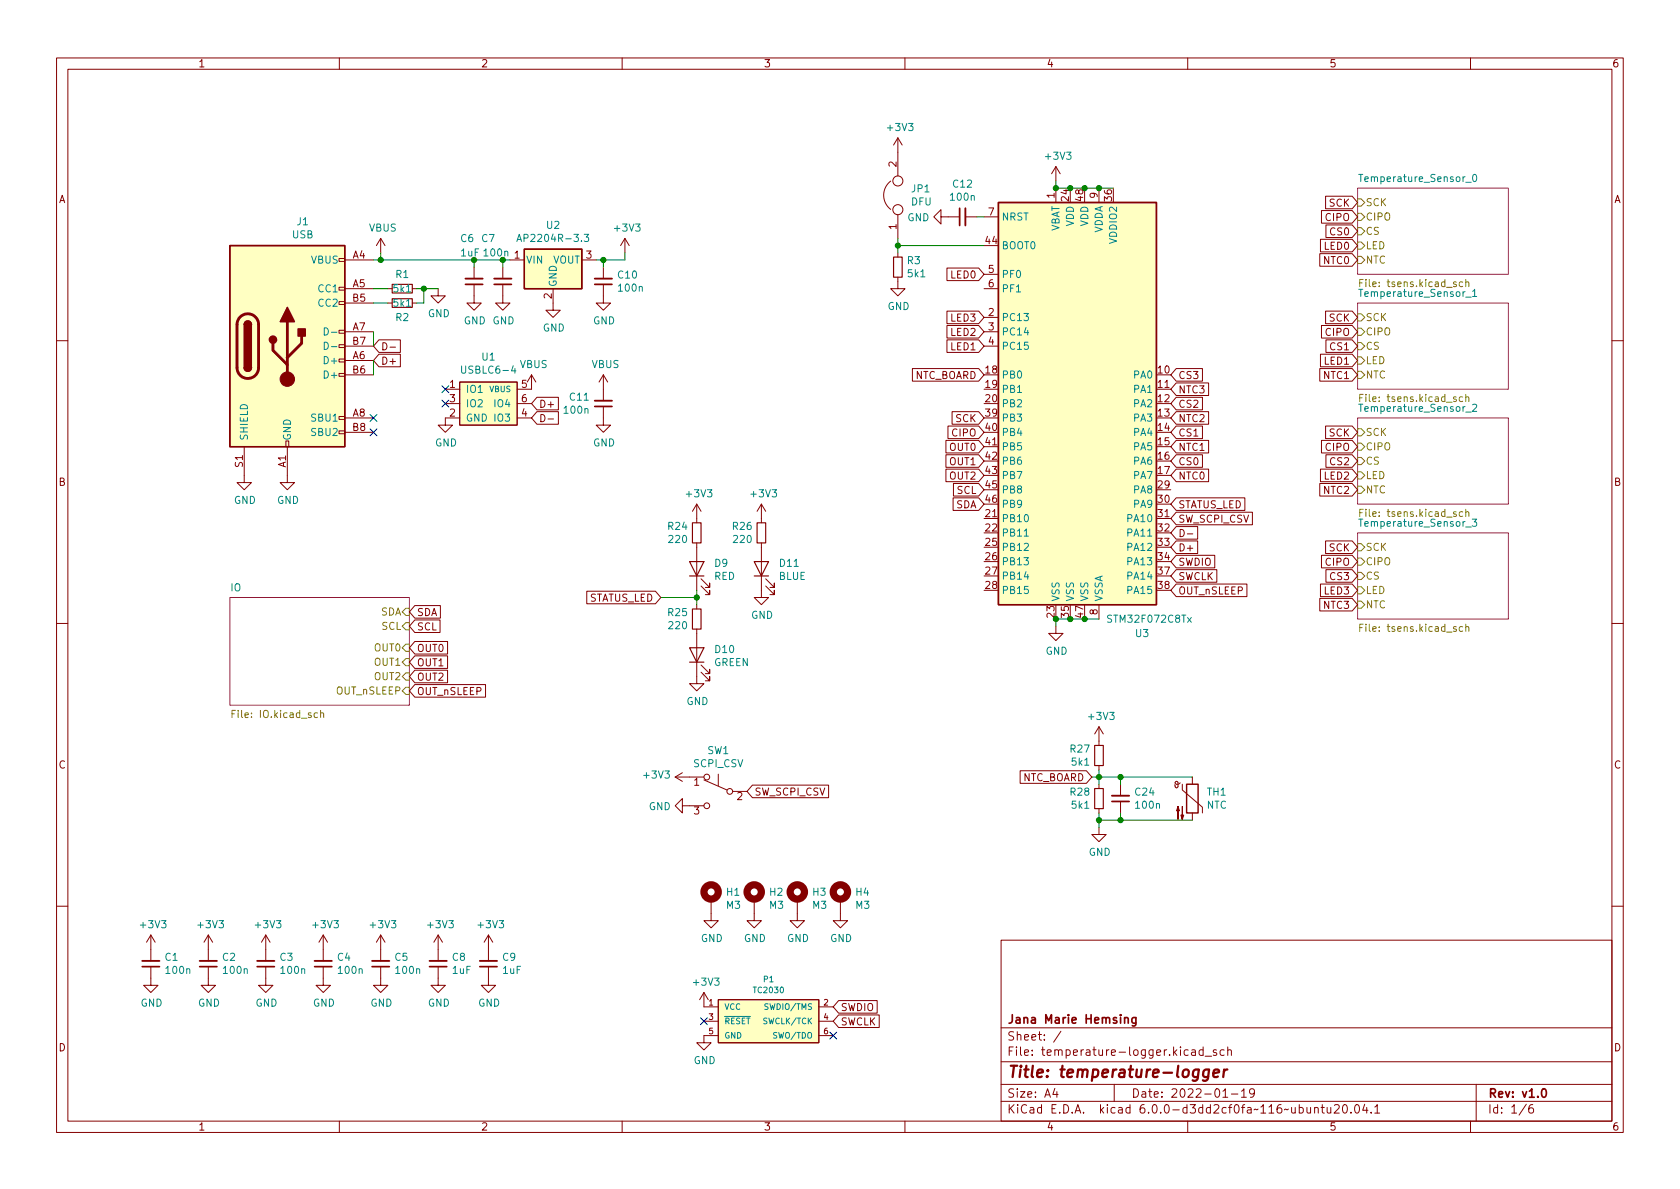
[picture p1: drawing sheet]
<svg xmlns="http://www.w3.org/2000/svg" width="297mm" height="210mm" viewBox="0 0 297 210" stroke-linecap="round" stroke-linejoin="round" font-family="sans-serif">
<g fill="none" stroke="#840000" stroke-width=".18">
<path d="M10 10.2h277v190.1h-277zM12 12.2h273v186.1h-273zM60 10.2v2M110 10.2v2M160 10.2v2M210 10.2v2M260 10.2v2M157.5 32a3.1 3.1 0 0 0 0 5M158.7 24.4l-.7 1.2M158.7 24.4v6.7M158.7 38v4.2M158.7 24.4l.8 1.2"/>
<path d="M166.4 38.3v-1.2l-1.3 1.2 1.3 1.3v-1.3h3.3M170.7 38.3h2M174 38.3h2.5M186.7 29.5l-.8 1.2M186.7 29.5v2.5M186.7 33.3v2.5M186.7 29.5l.8 1.2M194.3 33.3v2.5M233.6 37.2h5.5l.9 1.1-.9 1.2h-5.5zM234.4 34.7h4.7l.9 1.1-.9 1.1h-4.7zM234.4 39.8h4.7l.9 1.1-.9 1.1h-4.7zM59.9 58.4h1.1v.5h-1.1z"/>
<path d="M59.9 53.3h1.1v.5h-1.1zM59.9 50.8h1.1v.5h-1.1zM59.9 45.7h1.1v.5h-1.1zM61 53.6h5M61 58.7h5M61 51h5M61 46h5M67.3 42.2v2.5M67.3 42.2l-.8 1.2M67.3 42.2l.8 1.2M68.6 53.6h.7M68.6 51h.7"/>
<path d="M72.9 53.6h.8M72.9 51h.8M77.5 51v1.3h1.2l-1.2 1.3-1.3-1.3h1.3M83.8 50.3v3.3h1.3l-1.3 1.3-1.3-1.3h1.3M83.8 47.2v2.1M88.9 50.3v3.3h1.3l-1.3 1.3-1.3-1.3h1.3M88.9 47.2v2.1M90.2 46h2.5M97.8 51v3.9h1.3l-1.3 1.2-1.3-1.2h1.3M102.9 46h2.5M106.7 50.3v3.3h1.2l-1.2 1.3-1.3-1.3h1.3M106.7 47.2v2.1"/>
<path d="M110.5 42.2l-.8 1.2M110.5 42.2v2.5M110.5 42.2l.8 1.2M158.7 49v2h1.3l-1.3 1.3-1.2-1.3h1.2M158.7 44.7v.8M167.4 47.4h5.6l1 1.1-1 1.1h-5.6zM167.4 57.6h5.6l1 1.1-1 1.1h-5.6zM167.4 55h5.6l1 1.1-1 1.1h-5.6zM174 56.1h2.5M174 58.7h2.5M174 48.5h2.5M174 51h2.5"/>
<path d="M233.3 44.9h5.8l.9 1.1-.9 1.1h-5.8zM233.5 42.3h5.6l.9 1.1-.9 1.1h-5.6zM233.6 57.6h5.5l.9 1.1-.9 1.1h-5.5zM234.4 55h4.7l.9 1.1-.9 1.1h-4.7zM10 60.2h2M43.2 79v6.3h1.2l-1.2 1.3-1.3-1.3h1.3M50.5 78h.6v1h-.6zM50.8 79v6.3h1.3l-1.3 1.3-1.3-1.3h1.3M59.9 76.2h1.1v.5h-1.1zM59.9 73.7h1.1v.5h-1.1zM59.9 66h1.1v.5h-1.1zM59.9 63.5h1.1v.5h-1.1z"/>
<path d="M59.9 61h1.1v.5h-1.1zM61 61.2h5M61 73.9h5M61 63.7h5M61 66.3h5M61 76.4h5M67 62.6h3.8v2.3h-3.8l-1-1.2zM67 60.1h3.8v2.2h-3.8l-1-1.1zM67.7 60.6a.64 .64 0 0 1 .7 .6 .64 .64 0 0 1-.7 .7zM69 61.4h.9M78.7 68.8h2.6M78.7 71.4h2.6"/>
<path d="M81.3 67.6h10.1v7.6h-10.1zM81.3 73.9h-2.6v1.3h1.3l-1.3 1.2-1.2-1.2h1.2M91.4 73.9h2.6M91.4 71.4h2.6M94 66.3v2.5h-2.6M94 66.3l-.8 1.3M94 66.3l.7 1.3M94.9 70.3h3.8v2.2h-3.8l-.9-1.1zM94.9 72.8h3.8v2.2h-3.8l-.9-1.1zM95.6 73.3a.64 .64 0 0 1 .8 .6 .64 .64 0 0 1-.8 .7zM96.9 74.1h1M106.7 71.9v3.3h1.2l-1.2 1.2-1.3-1.2h1.3"/>
<path d="M106.7 66.3v4.6M106.7 66.3l-.8 1.3M106.7 66.3l.7 1.3M161.3 65.2h11.7l1 1.1-1 1.1h-11.7zM167.2 77.9h5.8l1 1.1-1 1.1h-5.8zM167.4 60.1h5.6l1 1.1-1 1.1h-5.6zM167.6 75.3h5.4l1 1.1-1 1.2h-5.4zM168.3 72.8h4.7l1 1.1-1 1.1h-4.7zM174 61.2h2.5M174 79h2.5M204.5 68.8h2.5M208 77.9h5.7v2.2h-5.7l-1-1.1z"/>
<path d="M208 72.8h5.7v2.2h-5.7l-1-1.1zM208 67.7h5.7v2.2h-5.7l-1-1.1zM208 75.3h4.6v2.3h-4.6l-1-1.2zM208 70.3h4.6v2.2h-4.6l-1-1.1zM208 65.2h4.6v2.2h-4.6l-1-1.1zM233.3 65.2h5.8l.9 1.1-.9 1.1h-5.8zM233.5 62.6h5.6l.9 1.1-.9 1.2h-5.6zM233.6 77.9h5.5l.9 1.1-.9 1.1h-5.5zM234.4 75.3h4.7l.9 1.1-.9 1.2h-4.7zM234.4 60.1h4.7l.9 1.1-.9 1.1h-4.7zM285 60.2h2M123.2 89.1v3.4"/>
<path d="M123.2 96v8.4M123.2 89.1l-.8 1.3M123.2 89.1l.8 1.3M134.6 96v9.7h1.3l-1.3 1.2-1.3-1.2h1.3M134.6 89.1v3.4M134.6 89.1l-.7 1.3M134.6 89.1l.8 1.3M167.2 80.4h5.8l1 1.1-1 1.1h-5.8zM167.2 83h5.8l1 1.1-1 1.1h-5.8zM168.5 88h4.5l1 1.1-1 1.2h-4.5zM168.6 85.5h4.4l1 1.1-1 1.1h-4.4zM174 91.7h2.5"/>
<path d="M204.5 91.7h2.5M208 80.4h4.6v2.2h-4.6l-1-1.1zM208 83h5.7v2.2h-5.7l-1-1.1zM208 88h12.1v2.3h-12.1l-1-1.2zM208 95.7h3.8v2.2h-3.8l-1-1.1zM208 90.6h13.4v2.2h-13.4l-1-1.1zM208 98.2h6.8v2.2h-6.8l-1-1.1zM208 93.1h3.8v2.2h-3.8l-1-1.1zM208.7 93.6a.64 .64 0 0 1 .7 .7 .64 .64 0 0 1-.7 .6zM209.9 94.4h1M233.3 85.5h5.8l.9 1.1-.9 1.1h-5.8zM233.5 83h5.6l.9 1.1-.9 1.1h-5.6z"/>
<path d="M233.6 98.2h5.5l.9 1.1-.9 1.1h-5.5zM234.4 95.7h4.7l.9 1.1-.9 1.1h-4.7zM234.4 80.4h4.7l.9 1.1-.9 1.1h-4.7zM10 110.2h2M73.3 118.5h5.8v2.2h-5.8l-.9-1.1zM73.3 113.4h5.8v2.3h-5.8l-.9-1.2zM73.3 116h5.8v2.2h-5.8l-.9-1.1zM73.3 109.6h4.5v2.2h-4.5l-.9-1.1zM73.3 107.1h4.6v2.2h-4.6l-.9-1.1zM103.7 104.5h12.2l.9 1.2-.9 1.1h-12.2zM123.2 111.2v9.7h1.3l-1.3 1.3-1.3-1.3h1.3M123.2 106.9v.8"/>
<path d="M124 103.6l1.5 1.6v-.8v.8h-.8M124 102.4l1.5 1.5v-.8v.8h-.8M124 118.9l1.5 1.5v-.8v.8h-.8M124 117.6l1.5 1.5v-.7v.7h-.8M135.4 103.6l1.5 1.6v-.8v.8h-.8M135.4 102.4l1.5 1.5v-.8v.8h-.8M186.7 110.7v1.3h1.3l-1.3 1.3-1.3-1.3h1.3M194.3 106.9v2.6M208 103.3h12.5v2.2h-12.5l-1-1.1zM208 100.7h7.1v2.3h-7.1l-1-1.2zM233.3 105.8h5.8l.9 1.1-.9 1.1h-5.8zM233.5 103.3h5.6l.9 1.1-.9 1.1h-5.6z"/>
<path d="M234.4 100.7h4.7l.9 1.1-.9 1.2h-4.7zM285 110.2h2M73.3 121.1h12.5v2.2h-12.5l-.9-1.1zM119.4 137.4l1.2 .8M119.4 137.4h5.1M120.6 136.6l-1.2 .8M124.5 137.9l4 1.8M127 136.9v2M129.5 139.9h2.6M133 138.8h13.5v2.3h-13.5l-.9-1.2zM180.4 136.3h11.7l.9 1.1-.9 1.1h-11.7zM194.3 128.5l-.8 1.3"/>
<path d="M194.3 128.5v3.3M194.3 135.4v.7M194.3 138.7v.7M194.3 128.5l.8 1.3M198.1 138.7v2M208.7 138.4l-.3 .2-.3 .1-.3-.1v-.3l.3-.1 .2 .2v.7l-.2 .2-.3-.1-.2-.4M209 138.7v1l3.6 3v1.1M210.8 137.4v1.3M120.6 142.5v-1.3l-1.2 1.3 1.2 1.3v-1.3h3.9M125.7 159v3.8h1.3l-1.3 1.3-1.2-1.3h1.2M133.3 159v3.8h1.3l-1.3 1.3-1.2-1.3h1.2M141 159v3.8h1.2l-1.2 1.3-1.3-1.3h1.3"/>
<path d="M148.6 159v3.8h1.3l-1.3 1.3-1.3-1.3h1.3M194.3 146.3v1.3h1.3l-1.3 1.2-1.3-1.2h1.3M194.3 143v.8M198.1 141.7v2.1M210.8 143.8v1.2M10 160.2h2M26.7 170.9v3.3h1.2l-1.2 1.3-1.3-1.3h1.3M26.7 165.3v4.6M26.7 165.3l-.8 1.3M26.7 165.3l.7 1.3M36.8 170.9v3.3h1.3l-1.3 1.3-1.2-1.3h1.2M36.8 165.3v4.6"/>
<path d="M36.8 165.3l-.7 1.3M36.8 165.3l.8 1.3M47 170.9v3.3h1.3l-1.3 1.3-1.3-1.3h1.3M47 165.3v4.6M47 165.3l-.8 1.3M47 165.3l.8 1.3M57.1 170.9v3.3h1.3l-1.3 1.3-1.2-1.3h1.2M57.1 165.3v4.6M57.1 165.3l-.7 1.3M57.1 165.3l.8 1.3M67.3 170.9v3.3h1.3l-1.3 1.3-1.3-1.3h1.3M67.3 165.3v4.6"/>
<path d="M67.3 165.3l-.8 1.3M67.3 165.3l.8 1.3M77.5 170.9v3.3h1.2l-1.2 1.3-1.3-1.3h1.3M77.5 165.3v4.6M77.5 165.3l-.8 1.3M77.5 165.3l.7 1.3M86.4 170.9v3.3h1.2l-1.2 1.3-1.3-1.3h1.3M86.4 165.3l-.8 1.3M86.4 165.3v4.6M86.4 165.3l.7 1.3M124.5 175.5l-.8 1.3M124.5 175.5v2.5h2.5"/>
<path d="M124.5 175.5l.7 1.3M127 176.8h17.8v7.6h-17.8zM144.8 178h2.5M148.3 179.5h7.2v2.2h-7.2l-1-1.1zM148.3 176.9h6.8v2.3h-6.8l-1-1.2zM177 166.3h108v32h-108zM285 160.2h2M60 198.3v2M110 198.3v2M124.5 180.6h2.5M127 183.1h-2.5v1.3h1.2l-1.2 1.3-1.3-1.3h1.3M144.8 180.6h2.5"/>
<path d="M144.8 183.1h2.5M160 198.3v2M177 194.8h108M177 191.8h108M177 187.8h108M177 181.8h108M186.5 192.5l-.4 1h1M186.9 193v1M187.6 182.4l-1.3 1.9M197 191.8v3M210 198.3v2M210.7 185.7h.6l.1 .9"/>
<path d="M211.4 186l-.5 .1a.29 .29 0 0 0-.3 .2 .29 .29 0 0 0 .3 .3h.5M212.7 185.7l-.4-.1-.3 .3v.4l.1 .3h.6M212.7 185.1v1.5M213.1 186.8h1.1M215.1 185.7l-.4-.1-.2 .2 .1 .3 .5 .1v.4h-.6M216.2 194h.9M216.4 185.7l-.4-.1-.3 .3v.4l.2 .3h.5M217.1 185.8l.2-.2 .3 .1 .1 .9M217.1 185.1v1.5M217.7 193.5h1.2M219.5 193l.4-.5v1.5M219.5 194h.9"/>
<path d="M221.8 193.2l-.3 .3-.4-.1-.2-.2 .2-.6 .4-.1 .2 .2a.99 .99 0 0 1-.3 1.3h-.3M232.4 196l.2-.2 .4 .1 .1 .9M232.4 195.8v1M233.6 195.8h.5M233.8 195.3v1.3l.3 .2M234.6 195.8l.1 1h.4l.2-.1M235.3 195.8v1M235.9 195.5l.6-.2 .2 .2 .1 .3-.9 1h.9M237.6 195.4l.1-.1a.81 .81 0 0 1 .6 .7 .81 .81 0 0 1-.3 .8h-.1a.81 .81 0 0 1-.6-.6 .81 .81 0 0 1 .3-.8zM238.9 196.7v.1M239.7 195.4l.2-.1a.81 .81 0 0 1 .5 .7 .81 .81 0 0 1-.3 .8h-.1a.81 .81 0 0 1-.6-.6 .81 .81 0 0 1 .3-.8zM241.3 195.3l-.4 1h1"/>
<path d="M241.6 195.8v1M242.4 196.7v.1M243.1 195.8l.4-.5v1.5M243.1 196.8h.8M260 198.3v2M261 191.8v6.5M269.9 195.3l-1.3 1.9M271 195.3a.6 .6 0 0 0-.7 .7v.5l.1 .3h.5l.2-.1 .1-.5-.2-.2-.4-.1-.3 .3"/>
<circle cx="158.7" cy="32" r=".89"/>
<circle cx="158.7" cy="37.1" r=".89"/>
<circle cx="125" cy="137.4" r=".51"/>
<circle cx="129" cy="139.9" r=".51"/>
<circle cx="125" cy="142.5" r=".51"/>
</g>
<g fill="none" stroke="#840000" stroke-width=".3">
<path d="M169.7 36.8v3.1M82.3 50.3h3M87.4 50.3h3M105.2 50.3h3M105.2 71.9h3M196.6 141.7h3M25.1 170.9h3.1M35.3 170.9h3.1M45.5 170.9h3M55.6 170.9h3.1M65.8 170.9h3M75.9 170.9h3.1"/>
<path d="M84.8 170.9h3.1M198.8 179.9v1M200.8 179.9v1.2l-.2 .3h-.4M198.8 180.1l.3-.2 .3 .1 .1 .9M200.8 180l-.4-.1-.3 .3v.4l.2 .3h.5M272.8 192.6l.1-.1a.81 .81 0 0 1 .6 .7 .81 .81 0 0 1-.3 .8h-.1a.81 .81 0 0 1-.6-.6 .81 .81 0 0 1 .3-.8z"/>
</g>
<path d="M213.8 189.2a.66 .66 0 0 0-1 .3l-.1 .6 .2 .3 .1 .1 .6-.1M213.8 189.1l-.2 1.6a.6 .6 0 0 1-.9 .3M214.5 189.8l1-.2v-.4l-.2-.1-.6 .1-.2 1 .3 .3 .5-.1M216.4 189.1l-.1 1.4M217 189.1l-.4 .1-.2 .3" fill="none" stroke="#840000" stroke-width=".4"/>
<g fill="#fff" stroke="#fff" stroke-width=".18">
<path d="M240 33.3h26.7v15.2h-26.7z"/>
<path d="M40.6 105.7h31.8v19h-31.8z"/>
<path d="M240 53.6h26.7v15.2h-26.7z"/>
<path d="M240 73.9h26.7v15.2h-26.7z"/>
<path d="M240 94.2h26.7v15.3h-26.7z"/>
</g>
<path d="M240 33.3h26.7v15.2h-26.7zM240 53.6h26.7v15.2h-26.7zM240 73.9h26.7v15.2h-26.7zM240 94.2h26.7v15.3h-26.7zM40.6 105.7h31.8v19h-31.8z" fill="none" stroke="#840084" stroke-width=".18"/>
<g fill="none" stroke="#848400" stroke-width=".18">
<path d="M240 37.7h.7l.6 .6-.6 .7h-.7zM240 35.2h.7l.6 .6-.6 .6h-.7zM240 42.8h.7l.6 .6-.6 .7h-.7zM240 40.3h.7l.6 .6-.6 .6h-.7zM240 45.3h.7l.6 .7-.6 .6h-.7zM240 58h.7l.6 .7-.6 .6h-.7zM240 55.5h.7l.6 .6-.6 .7h-.7zM240.4 50h.4M241 49.4h-.6v1.3M258.6 49.9l-.3-.1-.3 .3 .1 .5h.5M259.2 50l.1-.2 .3 .1 .1 .8M259.2 49.4v1.3"/>
<path d="M240 63.1h.7l.6 .6-.6 .7h-.7zM240 60.6h.7l.6 .6-.6 .6h-.7zM240 65.7h.7l.6 .6-.6 .6h-.7zM240 78.4h.7l.6 .6-.6 .6h-.7zM240 75.8h.7l.6 .6-.6 .7h-.7zM240.4 70.3h.4M241 69.7h-.6v1.3M258.6 70.2h-.3l-.3 .2 .1 .5h.5M259.2 70.3l.1-.1h.3l.1 .8M259.2 69.7v1.3M240 83.4h.7l.6 .7-.6 .6h-.7zM240 80.9h.7l.6 .6-.6 .7h-.7z"/>
<path d="M240 86h.7l.6 .6-.6 .6h-.7zM240 98.7h.7l.6 .6-.6 .6h-.7zM240 96.1h.7l.6 .7-.6 .6h-.7zM240.4 90.7h.4M241 90.1h-.6v1.2M258.6 90.5h-.3l-.3 .2 .1 .6h.5M259.2 90.6l.1-.1h.3l.1 .8M259.2 90.1v1.2M71.1 117.1l.7-.6h.6v1.2h-.6zM71.8 107.6h.6v1.2h-.6l-.7-.6zM71.8 110.1h.6v1.3h-.6l-.7-.7zM71.8 113.9h.6v1.3h-.6l-.7-.7z"/>
<path d="M71.8 119h.6v1.3h-.6l-.7-.7zM240 103.8h.7l.6 .6-.6 .6h-.7zM240 101.2h.7l.6 .6-.6 .7h-.7zM240 106.3h.7l.6 .6-.6 .7h-.7zM240.4 111h.4M241 110.4h-.6v1.2M258.6 110.9l-.3-.1-.3 .2 .1 .6h.5M259.2 110.9l.1-.1 .3 .1 .1 .7M259.2 110.4v1.2M41 126.2h.4M41.6 125.6h-.6v1.3M56.7 126.2l.2-.2 .3 .1v.8"/>
<path d="M56.7 125.6v1.3M71.8 121.5h.6v1.3h-.6l-.7-.6z"/>
</g>
<g fill="none" stroke="#008484" stroke-width=".18">
<path d="M240.2 30.8h.8M259.2 32.2h.9M260.5 31l.2-.2a.68 .68 0 0 1 .4 .7 .68 .68 0 0 1-.4 .6l-.2-.1-.1-.4zM57.3 58a.64 .64 0 0 1 .8 .6 .64 .64 0 0 1-.8 .6zM58.6 58.8h1M91.4 42.7l.4-1.3 .4 1.3M91.5 42.3h.6M103.3 41.4h.8l-.4 .5 .3 .1v.6l-.2 .1-.5-.1M240.2 51.2h.8M259.2 52.5h.9M260.4 51.5l.3-.3v1.2M260.4 52.4h.7"/>
<path d="M57.3 60.5a.64 .64 0 0 1 .8 .6 .64 .64 0 0 1-.8 .7zM58.6 61.3h1M90.7 64.7l-.3 .9h.8M240.2 71.5h.8M259.2 72.9h.9M260.4 71.6l.5-.1 .2 .3-.8 .9h.8M181.1 94.8h.7M240.2 91.8h.8M260.3 91.8h.8l-.4 .5 .3 .1v.5l-.1 .2-.6-.2"/>
</g>
<g fill="none" stroke="#840000" stroke-width=".33">
<path d="M170.7 36.8v3.1M82.3 49.3h3M87.4 49.3h3M105.2 49.3h3M105.2 70.9h3M196.6 140.7h3M25.1 169.9h3.1M35.3 169.9h3.1M45.5 169.9h3M55.6 169.9h3.1M65.8 169.9h3M75.9 169.9h3.1"/>
<path d="M84.8 169.9h3.1"/>
</g>
<g fill="none" stroke="#840000" stroke-width=".2">
<path d="M69.3 52.8h3.6v1.6h-3.6zM69.3 50.3h3.6v1.5h-3.6zM158 45.5h1.5v3.5h-1.5zM121.9 99.3h2.6l-1.3 2.5zM122.4 92.5h1.6v3.5h-1.6zM133.3 99.3h2.6l-1.3 2.5zM133.9 92.5h1.5v3.5h-1.5zM121.9 114.5h2.6l-1.3 2.6zM121.9 101.8h2.6M121.9 117.1h2.6M122.4 107.7h1.6v3.5h-1.6zM133.3 101.8h2.6"/>
<path d="M193.5 131.8h1.6v3.6h-1.6zM193.5 139.4h1.6v3.6h-1.6z"/>
</g>
<path d="M176.5 35.8h28v71.1h-28zM40.6 43.4h20.4v35.6h-20.4zM43.2 57.4a.64 .64 0 0 1 .6-.6 .64 .64 0 0 1 .6 .6M92.7 44.1h10.2v6.9h-10.2zM43.2 65a.64 .64 0 0 0 .6 .7 .64 .64 0 0 0 .6-.7M209.8 138.7h2v5.1h-2z" fill="none" stroke="#840000" stroke-width=".25"/>
<g fill="#840000" stroke="#840000" stroke-width=".18">
<path d="M208.3 142.6l.2 .8h-.5l.3-.8v2.3z"/>
<path d="M209 142.6v2.3l-.2-.8h.5l-.3 .8z"/>
<circle cx="50.8" cy="67.1" r="1.27"/>
</g>
<g fill="none" stroke="#840000" stroke-width="1.3">
<circle cx="125.7" cy="157.7" r="1.27"/>
<circle cx="133.3" cy="157.7" r="1.27"/>
<circle cx="141" cy="157.7" r="1.27"/>
<circle cx="148.6" cy="157.7" r="1.27"/>
</g>
<g fill="#ffffc2" stroke="#ffffc2" stroke-width=".18">
<path d="M127 176.8h17.8v7.6h-17.8z"/>
<path d="M176.5 35.8h28v71.1h-28z"/>
<path d="M81.3 67.6h10.1v7.6h-10.1z"/>
<path d="M40.6 43.4h20.4v35.6h-20.4z"/>
<path d="M92.7 44.1h10.2v6.9h-10.2z"/>
</g>
<path d="M41.9 57.4v7.6a1.91 1.91 0 0 0 1.9 1.9 1.91 1.91 0 0 0 1.9-1.9v-7.6M41.9 57.4a1.91 1.91 0 0 1 1.9-1.9 1.91 1.91 0 0 1 1.9 1.9M50.8 56.9v10.2M53.3 59.4v1.3l-2.5 2.5M48.3 60.7v1.3l2.5 2.5" fill="none" stroke="#840000" stroke-width=".51"/>
<g fill="#840000" stroke="#840000" stroke-width=".25">
<path d="M43.2 65h1.2a.64 .64 0 0 1-.6 .7 .64 .64 0 0 1-.6-.7z"/>
<path d="M43.2 57.4h1.2v7.6h-1.2z"/>
<path d="M43.4 57a.64 .64 0 0 1 .7-.2 .64 .64 0 0 1 .3 .6h-1.2z"/>
<path d="M50.8 54.4l1.3 2.5h-2.6z"/>
<path d="M52.7 58.2h1.3v1.2h-1.3z"/>
<circle cx="48.3" cy="60.1" r=".63"/>
</g>
<g fill="none" stroke="#008400" stroke-width=".18">
<path d="M172.7 38.3h1.3M186.7 32v1.3h10.1M66 53.6h2.6M66 46h24.2M66 58.7v2.5M66 51h2.6M67.3 44.7v1.3M73.7 51h3.8M74.9 51v2.6h-1.2M83.8 46v1.2M88.9 46v1.2M106.7 46v1.2"/>
<path d="M110.5 44.7v1.3h-5.1M158.7 42.2v2.5M158.7 43.4h15.3M66 63.7v2.6M116.8 105.7h6.4M123.2 104.4v2.5M194.3 109.5h-7.6v1.2M193 137.4h17.8M194.3 136.1v2.6M198.1 137.4v1.3M194.3 145h16.5M194.3 143.8v2.5"/>
<path d="M198.1 143.8v1.2"/>
</g>
<path d="M65.4 75.8l1.2 1.3M65.4 73.3l1.2 1.2M66.6 75.8l-1.2 1.3M66.6 73.3l-1.2 1.2M78.1 70.8l1.2 1.2M78.1 68.2l1.2 1.2M79.3 70.8l-1.2 1.2M79.3 68.2l-1.2 1.2M123.9 180l1.2 1.2M125.1 180l-1.2 1.2M146.7 182.5l1.2 1.2M147.9 182.5l-1.2 1.2" fill="none" stroke="#000084" stroke-width=".18"/>
<g fill="#008400" stroke="#008400" stroke-width=".18">
<circle cx="186.7" cy="33.3" r=".46"/>
<circle cx="189.2" cy="33.3" r=".46"/>
<circle cx="191.8" cy="33.3" r=".46"/>
<circle cx="194.3" cy="33.3" r=".46"/>
<circle cx="194.3" cy="145" r=".46"/>
<circle cx="194.3" cy="137.4" r=".46"/>
<circle cx="198.1" cy="145" r=".46"/>
<circle cx="198.1" cy="137.4" r=".46"/>
<circle cx="186.7" cy="109.5" r=".46"/>
<circle cx="189.2" cy="109.5" r=".46"/>
<circle cx="191.8" cy="109.5" r=".46"/>
<circle cx="123.2" cy="105.7" r=".46"/>
<circle cx="106.7" cy="46" r=".46"/>
<circle cx="158.7" cy="43.4" r=".46"/>
<circle cx="74.9" cy="51" r=".46"/>
<circle cx="67.3" cy="46" r=".46"/>
<circle cx="83.8" cy="46" r=".46"/>
<circle cx="88.9" cy="46" r=".46"/>
</g>
<text font-size="2.8" fill="#840000" x="178" y="190.6">Title: temperature-logger</text>
<g font-size="2.1" fill="#840000">
<text x="178" y="184">Sheet: /</text>
<text x="178" y="181">Jana Marie Hemsing</text>
<text x="178" y="186.7">File: temperature-logger.kicad_sch</text>
<text x="178" y="196.9">KiCad E.D.A. kicad 6.0.0-d3dd2cf0fa~116~ubuntu20.04.1</text>
<text x="178" y="194.1">Size: A4</text>
<text x="200" y="194.1">Date: 2022-01-19</text>
<text x="263" y="194.1">Rev: v1.0</text>
<text x="263" y="196.9">Id: 1/6</text>
</g>
<g font-size="1.8" fill="#840000">
<text x="35" y="11.9">1</text>
<text x="85" y="11.9">2</text>
<text x="135" y="11.9">3</text>
<text x="185" y="11.9">4</text>
<text x="235" y="11.9">5</text>
<text x="285" y="11.9">6</text>
<text x="158.5" y="29.5" transform="rotate(-90 158.5 29.5)">2</text>
<text x="10.3" y="35.9">A</text>
<text x="186.4" y="35" transform="rotate(-90 186.4 35)">1</text>
<text x="189" y="35.5" transform="rotate(-90 189 35.5)">24</text>
<text x="191.5" y="35.5" transform="rotate(-90 191.5 35.5)">48</text>
<text x="194.1" y="35" transform="rotate(-90 194.1 35)">9</text>
<text x="196.6" y="35.5" transform="rotate(-90 196.6 35.5)">36</text>
<text x="285.3" y="35.9">A</text>
<text x="158.5" y="40.6" transform="rotate(-90 158.5 40.6)">1</text>
<text x="174.8" y="38.1">7</text>
<text x="234.4" y="39.1">CIPO</text>
<text x="235" y="36.5">SCK</text>
<text x="235.3" y="41.6">CS0</text>
<text x="62.4" y="45.7">A4</text>
<text x="90.9" y="45.7">1</text>
<text x="103.6" y="45.7">3</text>
<text x="174.3" y="43.2">44</text>
<text x="234.1" y="46.7">NTC0</text>
<text x="234.2" y="44.2">LED0</text>
<text x="62.4" y="50.8">A5</text>
<text x="62.4" y="53.3">B5</text>
<text x="97.5" y="52.8" transform="rotate(-90 97.5 52.8)">2</text>
<text x="168.2" y="49.2">LED0</text>
<text x="174.8" y="48.3">5</text>
<text x="174.8" y="50.8">6</text>
<text x="62.4" y="58.4">A7</text>
<text x="168.2" y="59.4">LED2</text>
<text x="168.2" y="56.9">LED3</text>
<text x="174.8" y="55.9">2</text>
<text x="174.8" y="58.4">3</text>
<text x="234.4" y="59.4">CIPO</text>
<text x="235" y="56.9">SCK</text>
<text x="62.4" y="63.5">A6</text>
<text x="62.4" y="61">B7</text>
<text x="67.3" y="64.5">D+</text>
<text x="168.2" y="61.9">LED1</text>
<text x="174.8" y="61">4</text>
<text x="234.2" y="64.5">LED1</text>
<text x="235.3" y="61.9">CS1</text>
<text x="62.4" y="66">B6</text>
<text x="79.5" y="68.6">1</text>
<text x="79.5" y="71.1">3</text>
<text x="92.2" y="68.6">5</text>
<text x="92.2" y="71.1">6</text>
<text x="161.6" y="67">NTC_BOARD</text>
<text x="174.3" y="66">18</text>
<text x="174.3" y="68.6">19</text>
<text x="174.3" y="71.1">20</text>
<text x="204.8" y="66">10</text>
<text x="204.8" y="68.6">11</text>
<text x="204.8" y="71.1">12</text>
<text x="208.3" y="69.6">NTC3</text>
<text x="208.3" y="67">CS3</text>
<text x="234.1" y="67">NTC1</text>
<text x="62.4" y="73.7">A8</text>
<text x="62.4" y="76.2">B8</text>
<text x="79.5" y="73.7">2</text>
<text x="92.2" y="73.7">4</text>
<text x="95.2" y="72.1">D+</text>
<text x="168.4" y="77.2">CIPO</text>
<text x="169" y="74.6">SCK</text>
<text x="174.3" y="73.7">39</text>
<text x="174.3" y="76.2">40</text>
<text x="204.8" y="73.7">13</text>
<text x="204.8" y="76.2">14</text>
<text x="208.3" y="74.6">NTC2</text>
<text x="208.3" y="77.2">CS1</text>
<text x="208.3" y="72.1">CS2</text>
<text x="235" y="77.2">SCK</text>
<text x="42.9" y="82.6" transform="rotate(-90 42.9 82.6)">S1</text>
<text x="50.5" y="82.7" transform="rotate(-90 50.5 82.7)">A1</text>
<text x="168" y="82.3">OUT1</text>
<text x="168" y="79.7">OUT0</text>
<text x="174.3" y="78.7">41</text>
<text x="174.3" y="81.3">42</text>
<text x="174.3" y="83.8">43</text>
<text x="204.8" y="78.7">15</text>
<text x="204.8" y="81.3">16</text>
<text x="204.8" y="83.8">17</text>
<text x="208.3" y="79.7">NTC1</text>
<text x="208.3" y="82.3">CS0</text>
<text x="234.4" y="79.7">CIPO</text>
<text x="235.3" y="82.3">CS2</text>
<text x="10.3" y="85.9">B</text>
<text x="168" y="84.8">OUT2</text>
<text x="169" y="89.9">SDA</text>
<text x="169.2" y="87.3">SCL</text>
<text x="174.3" y="86.4">45</text>
<text x="174.3" y="88.9">46</text>
<text x="204.8" y="86.4">29</text>
<text x="204.8" y="88.9">30</text>
<text x="208.3" y="84.8">NTC0</text>
<text x="208.3" y="89.9">STATUS_LED</text>
<text x="234.1" y="87.3">NTC2</text>
<text x="234.2" y="84.8">LED2</text>
<text x="285.3" y="85.9">B</text>
<text x="174.3" y="91.4">21</text>
<text x="174.3" y="94">22</text>
<text x="204.8" y="91.4">31</text>
<text x="204.8" y="94">32</text>
<text x="208.3" y="92.4">SW_SCPI_CSV</text>
<text x="174.3" y="96.5">25</text>
<text x="174.3" y="99.1">26</text>
<text x="174.3" y="101.6">27</text>
<text x="204.8" y="96.5">33</text>
<text x="204.8" y="99.1">34</text>
<text x="204.8" y="101.6">37</text>
<text x="208.3" y="97.5">D+</text>
<text x="208.3" y="100">SWDIO</text>
<text x="234.4" y="100">CIPO</text>
<text x="235" y="97.5">SCK</text>
<text x="104" y="106.4">STATUS_LED</text>
<text x="174.3" y="104.1">28</text>
<text x="204.8" y="104.1">38</text>
<text x="208.3" y="105.1">OUT_nSLEEP</text>
<text x="208.3" y="102.6">SWCLK</text>
<text x="234.1" y="107.7">NTC3</text>
<text x="234.2" y="105.1">LED3</text>
<text x="235.3" y="102.6">CS3</text>
<text x="73.7" y="111.5">SCL</text>
<text x="73.7" y="108.9">SDA</text>
<text x="186.4" y="109.2" transform="rotate(-90 186.4 109.2)">23</text>
<text x="189" y="109.2" transform="rotate(-90 189 109.2)">35</text>
<text x="191.5" y="109.2" transform="rotate(-90 191.5 109.2)">47</text>
<text x="194.1" y="108.7" transform="rotate(-90 194.1 108.7)">8</text>
<text x="73.7" y="115.3">OUT0</text>
<text x="73.7" y="117.8">OUT1</text>
<text x="73.7" y="122.9">OUT_nSLEEP</text>
<text x="73.7" y="120.4">OUT2</text>
<text x="10.3" y="135.9">C</text>
<text x="285.3" y="135.9">C</text>
<text x="122.7" y="138.9">1</text>
<text x="130.3" y="141.5">2</text>
<text x="133.3" y="140.7">SW_SCPI_CSV</text>
<text x="180.7" y="138.1">NTC_BOARD</text>
<text x="122.7" y="144">3</text>
<text x="148.6" y="178.8">SWDIO</text>
<text x="10.3" y="185.9">D</text>
<text x="148.6" y="181.3">SWCLK</text>
<text x="285.3" y="185.9">D</text>
<text x="35" y="199.9">1</text>
<text x="85" y="199.9">2</text>
<text x="135" y="199.9">3</text>
<text x="185" y="199.9">4</text>
<text x="235" y="199.9">5</text>
<text x="285" y="199.9">6</text>
</g>
<g font-size="1.8" fill="#008484">
<text x="157" y="23.2">+3V3</text>
<text x="185" y="28.2">+3V3</text>
<text x="161.2" y="34">JP1</text>
<text x="168.2" y="35.5">100n</text>
<text x="168.6" y="33.2">C12</text>
<text x="240.9" y="32.2">Temperature_Sensor_0</text>
<text x="52.5" y="39.8">J1</text>
<text x="65.2" y="40.9">VBUS</text>
<text x="96.7" y="40.5">U2</text>
<text x="108.8" y="40.9">+3V3</text>
<text x="160.4" y="39.1">GND</text>
<text x="161.1" y="36.3">DFU</text>
<text x="177" y="39">NRST</text>
<text x="187.3" y="41.1" transform="rotate(-90 187.3 41.1)">VBAT</text>
<text x="189.9" y="40.1" transform="rotate(-90 189.9 40.1)">VDD</text>
<text x="192.4" y="40.1" transform="rotate(-90 192.4 40.1)">VDD</text>
<text x="194.9" y="41.3" transform="rotate(-90 194.9 41.3)">VDDA</text>
<text x="51.7" y="42.1">USB</text>
<text x="55" y="46.6">VBUS</text>
<text x="81.5" y="42.8">C6</text>
<text x="81.5" y="45.3">1uF 100n</text>
<text x="85.2" y="42.8">C7</text>
<text x="92.4" y="42.8">AP2204R-3.3</text>
<text x="93" y="46.6">VIN</text>
<text x="97.7" y="46.6">VOUT</text>
<text x="160.4" y="46.7">R3</text>
<text x="177" y="44.1">BOOT0</text>
<text x="197.5" y="42.9" transform="rotate(-90 197.5 42.9)">VDDIO2</text>
<text x="56.4" y="51.7">CC1</text>
<text x="69.6" y="51.7">5k1</text>
<text x="70" y="49.1">R1</text>
<text x="98.4" y="50.8" transform="rotate(-90 98.4 50.8)">GND</text>
<text x="109.3" y="49.2">C10</text>
<text x="109.5" y="51.6">100n</text>
<text x="160.6" y="49">5k1</text>
<text x="177" y="49.1">PF0</text>
<text x="177" y="51.7">PF1</text>
<text x="240.9" y="52.5">Temperature_Sensor_1</text>
<text x="241.2" y="50.8">File: tsens.kicad_sch</text>
<text x="56.4" y="54.2">CC2</text>
<text x="69.6" y="54.2">5k1</text>
<text x="70" y="56.8">R2</text>
<text x="75.6" y="56.1">GND</text>
<text x="82" y="57.3">GND GND</text>
<text x="96" y="58.6">GND</text>
<text x="104.8" y="57.3">GND</text>
<text x="156.9" y="54.8">GND</text>
<text x="177" y="56.8">PC13</text>
<text x="177" y="59.3">PC14</text>
<text x="57.6" y="64.4">D+</text>
<text x="85.2" y="63.7">U1</text>
<text x="91.9" y="65.1">VBUS</text>
<text x="104.6" y="65.1">VBUS</text>
<text x="177" y="61.8">PC15</text>
<text x="57.6" y="66.9">D+</text>
<text x="82" y="66.1">USBLC6-4</text>
<text x="82.3" y="69.5">IO1</text>
<text x="100.8" y="70.8">C11</text>
<text x="177" y="66.9">PB0</text>
<text x="177" y="69.5">PB1</text>
<text x="200.5" y="66.9">PA0</text>
<text x="200.5" y="69.5">PA1</text>
<text x="241.2" y="71.1">File: tsens.kicad_sch</text>
<text x="43.8" y="78" transform="rotate(-90 43.8 78)">SHIELD</text>
<text x="51.4" y="78" transform="rotate(-90 51.4 78)">GND</text>
<text x="55.2" y="74.5">SBU1</text>
<text x="55.2" y="77.1">SBU2</text>
<text x="82.3" y="74.5">GND</text>
<text x="82.3" y="72">IO2</text>
<text x="87.6" y="74.5">IO3</text>
<text x="87.6" y="72">IO4</text>
<text x="99.9" y="73.1">100n</text>
<text x="177" y="72">PB2</text>
<text x="177" y="74.5">PB3</text>
<text x="177" y="77.1">PB4</text>
<text x="200.5" y="72">PA2</text>
<text x="200.5" y="74.5">PA3</text>
<text x="200.5" y="77.1">PA4</text>
<text x="240.9" y="72.8">Temperature_Sensor_2</text>
<text x="76.9" y="78.9">GND</text>
<text x="104.8" y="78.9">GND</text>
<text x="177" y="79.6">PB5</text>
<text x="177" y="82.2">PB6</text>
<text x="200.5" y="79.6">PA5</text>
<text x="200.5" y="82.2">PA6</text>
<text x="41.3" y="89.1">GND</text>
<text x="49" y="89.1">GND</text>
<text x="121.5" y="87.9">+3V3</text>
<text x="132.9" y="87.9">+3V3</text>
<text x="177" y="84.7">PB7</text>
<text x="177" y="87.2">PB8</text>
<text x="177" y="89.8">PB9</text>
<text x="200.5" y="84.7">PA7</text>
<text x="200.5" y="87.2">PA8</text>
<text x="200.5" y="89.8">PA9</text>
<text x="118.2" y="93.7">R24</text>
<text x="129.6" y="93.7">R26</text>
<text x="177" y="92.3">PB10</text>
<text x="177" y="94.9">PB11</text>
<text x="199.5" y="92.3">PA10</text>
<text x="199.5" y="94.9">PA11</text>
<text x="240.9" y="93.1">Temperature_Sensor_3</text>
<text x="241.2" y="91.4">File: tsens.kicad_sch</text>
<text x="118.3" y="96">220</text>
<text x="126.4" y="100.2">D9</text>
<text x="129.8" y="96">220</text>
<text x="137.9" y="100.2">D11</text>
<text x="177" y="97.4">PB12</text>
<text x="177" y="99.9">PB13</text>
<text x="199.5" y="97.4">PA12</text>
<text x="199.5" y="99.9">PA13</text>
<text x="40.8" y="104.6">IO</text>
<text x="126.2" y="102.5">RED</text>
<text x="137.7" y="102.5">BLUE</text>
<text x="177" y="102.5">PB14</text>
<text x="177" y="105">PB15</text>
<text x="187.3" y="106.4" transform="rotate(-90 187.3 106.4)">VSS</text>
<text x="189.9" y="106.4" transform="rotate(-90 189.9 106.4)">VSS</text>
<text x="192.4" y="106.4" transform="rotate(-90 192.4 106.4)">VSS</text>
<text x="194.9" y="106.4" transform="rotate(-90 194.9 106.4)">VSSA</text>
<text x="199.5" y="102.5">PA14</text>
<text x="199.5" y="105">PA15</text>
<text x="118.2" y="108.9">R25</text>
<text x="118.3" y="111.2">220</text>
<text x="132.8" y="109.4">GND</text>
<text x="196.2" y="110.1">STM32F072C8Tx</text>
<text x="200.8" y="112.6">U3</text>
<text x="126.2" y="117.8">GREEN</text>
<text x="126.5" y="115.5">D10</text>
<text x="184.9" y="115.8">GND</text>
<text x="121.4" y="124.7">GND</text>
<text x="192.6" y="127.3">+3V3</text>
<text x="114" y="137.7">+3V3</text>
<text x="122.6" y="135.7">SCPI_CSV</text>
<text x="125.1" y="133.3">SW1</text>
<text x="189.3" y="133.1">R27</text>
<text x="189.6" y="135.4">5k1</text>
<text x="114.7" y="143.3">GND</text>
<text x="189.3" y="140.7">R28</text>
<text x="189.6" y="143">5k1</text>
<text x="200.8" y="140.7">C24</text>
<text x="200.9" y="143">100n</text>
<text x="213.3" y="143">NTC</text>
<text x="213.4" y="140.7">TH1</text>
<text x="192.5" y="151.3">GND</text>
<text x="128.5" y="160.7">M3</text>
<text x="128.5" y="158.4">H1</text>
<text x="136.1" y="160.7">M3</text>
<text x="136.1" y="158.4">H2</text>
<text x="143.7" y="160.7">M3</text>
<text x="143.7" y="158.4">H3</text>
<text x="151.3" y="160.7">M3</text>
<text x="151.3" y="158.4">H4</text>
<text x="25" y="164.1">+3V3</text>
<text x="35.1" y="164.1">+3V3</text>
<text x="45.3" y="164.1">+3V3</text>
<text x="55.4" y="164.1">+3V3</text>
<text x="65.6" y="164.1">+3V3</text>
<text x="75.8" y="164.1">+3V3</text>
<text x="84.7" y="164.1">+3V3</text>
<text x="123.9" y="166.6">GND</text>
<text x="131.5" y="166.6">GND</text>
<text x="139.1" y="166.6">GND</text>
<text x="146.8" y="166.6">GND</text>
<text x="29.2" y="169.9">C1</text>
<text x="29.5" y="172.2">100n</text>
<text x="39.4" y="169.9">C2</text>
<text x="39.6" y="172.2">100n</text>
<text x="49.5" y="169.9">C3</text>
<text x="49.8" y="172.2">100n</text>
<text x="59.7" y="169.9">C4</text>
<text x="59.9" y="172.2">100n</text>
<text x="69.8" y="169.9">C5</text>
<text x="70.1" y="172.2">100n</text>
<text x="80" y="169.9">C8</text>
<text x="80" y="172.2">1uF</text>
<text x="88.9" y="169.9">C9</text>
<text x="88.9" y="172.2">1uF</text>
<text x="24.8" y="178">GND</text>
<text x="35" y="178">GND</text>
<text x="45.2" y="178">GND</text>
<text x="55.3" y="178">GND</text>
<text x="65.5" y="178">GND</text>
<text x="75.6" y="178">GND</text>
<text x="84.5" y="178">GND</text>
<text x="122.8" y="174.3">+3V3</text>
<text x="122.6" y="188.2">GND</text>
</g>
<g font-size="1.8" fill="#848400">
<text x="241.4" y="39">CIPO</text>
<text x="241.4" y="36.4">SCK</text>
<text x="241.4" y="41.5">CS</text>
<text x="241.4" y="44.1">LED</text>
<text x="241.4" y="46.6">NTC</text>
<text x="241.4" y="59.3">CIPO</text>
<text x="241.4" y="56.8">SCK</text>
<text x="241.4" y="64.4">LED</text>
<text x="241.4" y="61.8">CS</text>
<text x="241.4" y="66.9">NTC</text>
<text x="241.4" y="77.1">SCK</text>
<text x="241.4" y="79.6">CIPO</text>
<text x="241.4" y="82.2">CS</text>
<text x="241.4" y="84.7">LED</text>
<text x="241.4" y="87.2">NTC</text>
<text x="241.4" y="99.9">CIPO</text>
<text x="241.4" y="97.4">SCK</text>
<text x="241.4" y="105">LED</text>
<text x="241.4" y="102.5">CS</text>
<text x="241.4" y="107.6">NTC</text>
<text x="67.3" y="108.8">SDA</text>
<text x="67.5" y="111.4">SCL</text>
<text x="241.2" y="111.7">File: tsens.kicad_sch</text>
<text x="66.3" y="115.2">OUT0</text>
<text x="66.3" y="117.7">OUT1</text>
<text x="59.4" y="122.8">OUT_nSLEEP</text>
<text x="66.3" y="120.3">OUT2</text>
<text x="41.6" y="127">File: IO.kicad_sch</text>
</g>
<g font-size="1.4" fill="#008484">
<text x="86.6" y="69.3">VBUS</text>
<text x="135" y="173.7">P1</text>
<text x="128" y="178.6">VCC</text>
<text x="133.4" y="175.6">TC2030</text>
<text x="135.6" y="178.6">SWDIO/TMS</text>
<text x="128" y="181.1">~{RESET} SWCLK/TCK</text>
<text x="128" y="183.6">GND</text>
<text x="137" y="183.6">SWO/TDO</text>
</g>
<g font-size="1.4" fill="#840000">
<text x="125.3" y="177.8">1</text>
<text x="145.7" y="177.8">2</text>
<text x="125.3" y="180.3">3</text>
<text x="125.3" y="182.9">5</text>
<text x="145.7" y="180.3">4</text>
<text x="145.7" y="182.9">6</text>
</g>
</svg>
